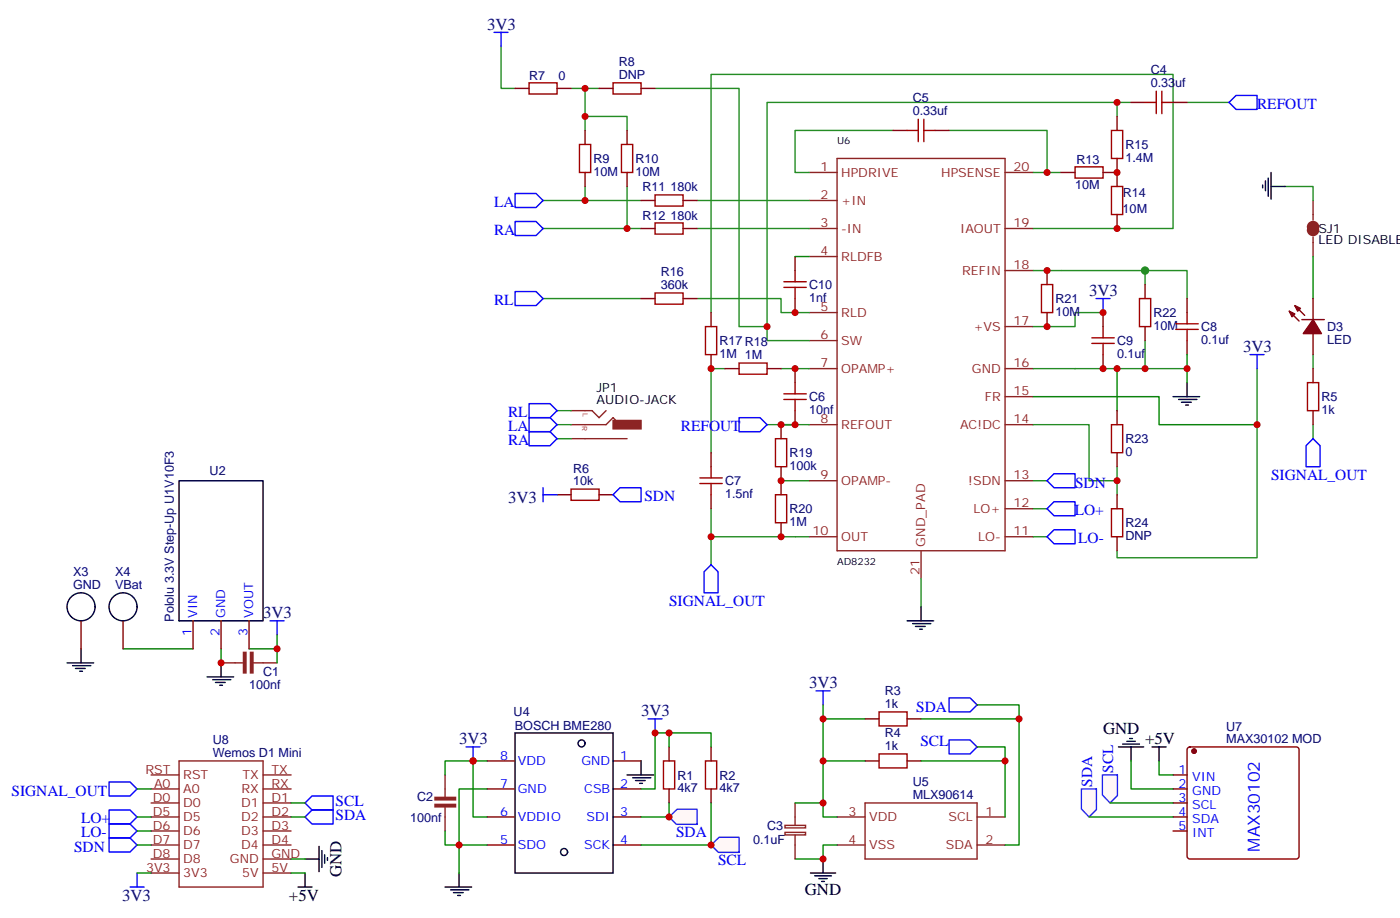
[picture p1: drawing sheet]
<svg xmlns="http://www.w3.org/2000/svg" width="353mm" height="231mm" viewBox="0 0 353 231" stroke-linecap="round" stroke-linejoin="round" font-family="sans-serif">
<path d="M122.7 191.6h7.1M122.7 198.6h7.1M154.5 191.6h7M154.5 198.6h7M168.6 188.1v3.5M168.6 198.6v3.6M179.2 188.1v3.5M179.2 198.6v3.6M122.7 205.7h7.1M122.7 212.8h7.1M154.5 205.7h7M154.5 212.8h7" fill="none" stroke="#870000" stroke-width=".35"/>
<g fill="none" stroke="#000" stroke-width=".35">
<path d="M16.9 166.9h6.7M18.3 167.6h4.6M19 168.3h2.5M20.1 169h.7M20.4 163.4v3.5M52.2 170.4h6.7M53.6 171.1h4.6M54.3 171.8h2.5M55.4 172.5h.7M55.7 166.9v3.5M129.8 184.5h24.7v35.3h-24.7zM158 195.1h6.7"/>
<path d="M159.4 195.8h4.6M160.1 196.5h2.5M161.2 197.2h.7M161.5 191.6v3.5M115.7 219.8v3.5M112.1 223.3h6.8M113.6 224h4.5M114.3 224.8h2.4M115.3 225.5h.7"/>
<circle cx="146.5" cy="187.2" r=".88"/>
<circle cx="142.1" cy="214.5" r=".88"/>
</g>
<path d="M69.8 159.8v3.6h-7M31 163.4h17.6M55.7 163.4v3.5M122.7 198.6h-7v21.2M122.7 191.6h-3.5v14.1h3.5M168.6 184.5v3.6M179.2 188.1v-3.6h-14.1v14.1h-3.6M115.7 212.8h7M168.6 202.2v3.5h-7.1M179.2 202.2v10.6h-17.7" fill="none" stroke="#008700" stroke-width=".35"/>
<path d="M68.1 156.3h3.5M69.8 156.3v3.5" fill="none" stroke="#00f" stroke-width=".35"/>
<path d="M167.2 191.6h2.8v7h-2.8zM177.8 191.6h2.8v7h-2.8z" fill="none" stroke="#a10000" stroke-width=".35"/>
<g fill="#fff7f7" stroke="#420aff" stroke-width=".35">
<path d="M168.6 205.7l2-1.9h5l.1 3.8h-5.3z"/>
<path d="M179.2 212.8l2-2h5l.1 3.8h-5.3z"/>
</g>
<g fill="none" stroke="#000" stroke-width=".35">
<path d="M318.2 46.6v.7M318.9 45.5v2.5M319.6 44.8v4.6M320.3 47h3.5M320.3 43.4v6.7M295.6 99.9h6.7M299.1 96.3v3.6M297 100.6h4.6M297.7 101.3h2.5M298.8 102h.7M45.1 121h21.2v35.3h-21.2zM228.6 156.3h6.7"/>
<path d="M230 157h4.6M230.7 157.7h2.5M231.7 158.4h.7M232.1 152.8v3.5M281.8 188.1h6.4M282.9 187.4h4.2M284 186.7h2.1M284.7 185.9h.7M285 188.1v3.5M204.2 219.8h6.4M207.4 216.3v3.5M205.3 220.5h4.2"/>
<path d="M206.3 221.2h2.2M207 221.9h.8"/>
<circle cx="20.4" cy="152.8" r="3.5"/>
<circle cx="31" cy="152.8" r="3.5"/>
</g>
<g fill="none" stroke="#870000" stroke-width=".35">
<path d="M129.8 22.3h3.5M140.4 22.3h3.5M147.4 32.8v3.6M151 22.3h3.5M158 32.8v3.6M161.5 22.3h3.6M225 32.8h3.6M235.6 32.8h3.5M281.5 29.3v3.5M281.5 39.9v7.1M285 25.8h3.5M295.6 25.8h3.5"/>
<path d="M147.4 43.4v3.6M158 43.4v3.6M161.5 50.5h3.6M161.5 57.5h3.6M172.1 50.5h3.5M172.1 57.5h3.5M267.4 43.4h3.5M278 43.4h3.5M281.5 54v3.5M161.5 75.2h3.6M172.1 75.2h3.5M179.2 78.7v3.5"/>
<path d="M200.3 64.6v3.5M200.3 75.2v3.5M263.8 68.1v3.5M263.8 78.7v3.5M278 78.7v3.5M288.5 71.6v3.6M299.1 75.2v3.5M324.9 78.4l2.4 2.4M326.3 76.9l2.5 2.5M330.9 75.2v5.3M179.2 89.3v3.5M182.7 92.8h3.5"/>
<path d="M193.3 92.8h3.5M200.3 92.8v3.5M278 89.3v3.5M288.5 82.2v3.6M299.1 85.8v3.5M328 80.5h5.7M330.9 84v5.3M330.9 92.8v3.5M179.2 114v3.5M196.8 106.9v3.6M196.8 117.5v7.1M200.3 103.4v3.5"/>
<path d="M281.5 103.4v3.5M281.5 114v3.5M330.9 103.4v3.5M140.4 124.6h3.5M151 124.6h3.5M179.2 124.6v3.5M196.8 131.6v3.5M281.5 124.6v3.5M281.5 135.1v3.6M20.4 156.3v7.1M31 156.3v7.1M48.6 156.3v7.1"/>
<path d="M55.7 156.3v7.1M62.8 156.3v7.1M218 191.6h3.5M218 181h3.5M228.6 191.6h3.5M228.6 181h3.5M295.6 195.1h3.5M295.6 198.6h3.5M299.4 188.3l.4-.2h26.8a.71 .71 0 0 1 .7 .7v26.8l-.2 .5-.5 .2h-26.8l-.5-.2-.2-.5v-26.8zM295.6 202.2h3.5M295.6 205.7h3.5M295.6 209.2h3.5"/>
</g>
<g fill="none" stroke="#8c2424" stroke-width=".35">
<path d="M210.9 39.9h42.4v98.8h-42.4zM203.9 57.5h7M203.9 50.5h7M203.9 43.4h7M253.3 57.5h7M253.3 43.4h7M330.9 50.5v4.9M330.9 59.7v4.9M203.9 78.7h7M203.9 64.6h7M253.3 68.1h7M203.9 92.8h7"/>
<path d="M203.9 85.8h7M253.3 92.8h7M253.3 82.2h7M253.3 99.9h7M143.9 106.9h8.8l1.8-1.7 1.7 1.7M143.9 103.4h5.3l1.8 1.8 1.7-1.8M143.9 110.5h14.1M203.9 106.9h7M253.3 106.9h7M203.9 135.1h7M203.9 121h7M232.1 138.7v7"/>
<path d="M253.3 135.1h7M253.3 121h7M253.3 128.1h7M197.8 209.6h5.2v.6h-5.2zM197.8 207.8h5.2v.7h-5.2zM200.3 202.2v5.6M200.3 210.3v6M210.9 205.7h7.1M210.9 212.8h7.1M218 202.2h28.2v14.1h-28.2zM246.2 205.7h7.1M246.2 212.8h7.1"/>
</g>
<path d="M124.5 8.1h3.5M126.3 8.1v3.6M276.2 75.2h3.5M278 75.2v3.5M315 89.3h3.5M316.8 89.3v3.5M136.8 124.6h3.6M136.8 122.8v3.5M205.6 174h3.6M207.4 174v3.5M239.1 175.7h5.3l1.8 1.8-1.8 1.7h-5.3zM239.1 186.3h5.3l1.8 1.8-1.8 1.7h-5.3z" fill="none" stroke="#00f" stroke-width=".35"/>
<g fill="none" stroke="#008700" stroke-width=".35">
<path d="M200.3 64.6h3.6M330.9 64.6v10.6M260.3 99.9h31.8v7h24.7M281.5 92.8v10.6M299.1 89.3v7M207.4 177.5v28.2h3.5M246.2 177.5h10.6v35.3h-3.5M207.4 181h10.6M207.4 191.6h10.6M232.1 181h24.7M232.1 191.6h21.2M246.2 188.1h7.1v17.6"/>
<path d="M285 191.6v7h10.6M292.1 191.6v3.5h3.5M200.3 202.2h7.1M210.9 212.8h-3.5v3.5h-7.1"/>
</g>
<g fill="none" stroke="#a10000" stroke-width=".35">
<path d="M133.3 20.8h7.1v2.9h-7.1zM146 36.4h2.8v7h-2.8zM154.5 20.8h7v2.9h-7zM156.6 36.4h2.8v7h-2.8zM228.6 32.8h2.8M231.4 30v5.7M232.8 32.8h2.8M232.8 30v5.7M280.1 32.8h2.8v7.1h-2.8zM288.5 25.8h2.9M291.4 23v5.6M292.8 25.8h2.8"/>
<path d="M292.8 23v5.6M165.1 49.1h7v2.8h-7zM165.1 56.1h7v2.8h-7zM270.9 42h7.1v2.8h-7.1zM280.1 47h2.8v7h-2.8zM165.1 73.8h7v2.8h-7zM197.5 72.4h5.7M197.5 70.9h5.7M200.3 68.1v2.8M200.3 72.4v2.8M262.4 71.6h2.9v7.1h-2.9zM287.1 75.2h2.8v7h-2.8z"/>
<path d="M299.1 78.7v2.8M177.8 82.2h2.8v7.1h-2.8zM186.2 91.4h7.1v2.8h-7.1zM197.5 99.2h5.7M200.3 96.3v2.9M275.1 86.5h5.7M275.1 85.1h5.7M278 82.2v2.9M278 86.5v2.8M296.3 82.9h5.6M296.3 81.5h5.6M299.1 82.9v2.9"/>
<path d="M329.5 96.3h2.8v7.1h-2.8zM179.2 117.5v2.8M195.4 110.5h2.8v7h-2.8zM197.5 100.6h5.7M200.3 100.6v2.8M280.1 106.9h2.8v7.1h-2.8zM143.9 123.2h7.1v2.8h-7.1zM176.4 121.7h5.6M176.4 120.3h5.6M179.2 121.7v2.9M195.4 124.6h2.8v7h-2.8zM280.1 128.1h2.8v7h-2.8z"/>
<path d="M221.5 179.2h7.1v3.6h-7.1zM221.5 189.8h7.1v3.6h-7.1z"/>
</g>
<path d="M154.5 105.9h7v2.1h-7z" fill="#8c2424" stroke="#8c2424" stroke-width=".35"/>
<path d="M330.2 57.9a.71 .71 0 0 0 .7 .7 .71 .71 0 0 0 .7-.7M330.2 57.2a.71 .71 0 0 1 .7-.7 .71 .71 0 0 1 .7 .7" fill="none" stroke="#8c2424" stroke-width="1.8"/>
<g fill="none" stroke="#248c24" stroke-width=".35">
<path d="M126.3 11.7v10.6h3.5M143.9 22.3h7.1M147.4 29.3h10.6v3.5M147.4 22.3v10.5M165.1 22.3h21.1v59.9h7.1M225 32.8h-24.7v10.6h3.6M239.1 32.8h24.7v10.6h3.6M281.5 25.8h-88.2v56.4M285 25.8h-3.5v3.5M299.1 25.8h10.6M136.8 50.5h24.7M136.8 57.5h24.7"/>
<path d="M147.4 47v3.5M158 47v10.5M175.6 50.5h28.3M175.6 57.5h28.3M260.3 57.5h35.3v-38.8h-116.4v60M260.3 43.4h3.5M323.8 47h7.1v3.5M136.8 75.2h24.7M175.6 75.2h21.2v3.5h7.1M260.3 68.1h28.2M278 78.7h-7.1v3.5h-10.6M288.5 68.1h10.6v7.1"/>
<path d="M288.5 68.1v3.5M182.7 92.8h-3.5v21.2M193.3 82.2v3.6h10.6M196.8 92.8h7.1M260.3 92.8h38.8M288.5 85.8v7M316.8 92.8v47.6h-35.3v-1.7M330.9 89.3v3.5M140.4 106.9h3.5M140.4 110.5h3.5M140.4 103.4h3.5M193.3 106.9h10.6"/>
<path d="M260.3 106.9h14.1v14.1h7.1M281.5 117.5v7.1M330.9 106.9v3.6M179.2 135.1h24.7M179.2 128.1v14.1M196.8 121h7.1M260.3 121h3.5M260.3 135.1h3.5M260.3 128.1h3.5M232.1 145.7v7.1"/>
</g>
<g fill="#870000" stroke="#870000" stroke-width=".35">
<path d="M326.3 76.9l1.4 .7-.7 .8z"/>
<path d="M324.9 78.4l1.4 .7-.7 .7z"/>
<path d="M330.9 80.5l2.1 3.5h-4.6z"/>
<circle cx="300.9" cy="189.1" r=".53"/>
</g>
<g fill="#fff7f7" stroke="#420aff" stroke-width=".35">
<path d="M272.5 198.6h3.8v5.3l-1.9 1.8-1.9-2z"/>
<path d="M277.8 195.1l3.8-.1v5.3l-1.9 1.9-1.9-2.1z"/>
</g>
<g fill="none" stroke="#008700" stroke-width=".35">
<path d="M69.8 163.4v3.5M34.5 198.6h3.6M119.2 191.6h-7.1v3.5M34.5 205.7h3.6M34.5 219.8h3.6M34.5 209.2h3.6M34.5 212.8h3.6M73.3 202.2h3.6M73.3 205.7h3.6M73.3 219.8h3.6M73.3 216.3h3.6M112.1 209.2v3.6h3.6"/>
<path d="M274.4 205.7h21.2M279.7 202.2h15.9"/>
</g>
<g fill="none" stroke="#8c2424" stroke-width=".35">
<path d="M55.7 166.9h5.6M63.8 166.9h6M38.1 198.6h7M38.1 195.1h7M45.1 191.6h21.2v31.7h-21.2zM66.3 198.6h7M66.3 195.1h7M112.1 195.1v5.7M38.1 219.8h7M38.1 216.3h7M38.1 202.2h7M38.1 212.8h7"/>
<path d="M38.1 209.2h7M38.1 205.7h7M66.3 219.8h7M66.3 216.3h7M66.3 202.2h7M66.3 212.8h7M66.3 209.2h7M66.3 205.7h7M112.1 203.2v6"/>
</g>
<path d="M290.3 188.1h3.5M292.1 188.1v3.5M76.9 219.8v3.5M76.9 216.3h3.5M80.4 213.1v6.4M81.1 214.2v4.2M81.8 215.2v2.1M82.5 215.9v.7M75.1 223.3h3.5" fill="none" stroke="#000" stroke-width=".35"/>
<g fill="none" stroke="#00f" stroke-width=".35">
<path d="M309.7 25.8l1.8-1.8h5.3v3.6h-5.3zM129.8 55.8h5.3l1.7 1.7-1.7 1.8h-5.3zM129.8 48.7h5.3l1.7 1.8-1.7 1.7h-5.3zM129.8 73.4h5.3l1.7 1.8-1.7 1.7h-5.3zM133.3 101.6h5.3l1.8 1.8-1.8 1.8h-5.3zM133.3 105.2h5.3l1.8 1.7-1.8 1.8h-5.3zM133.3 108.7h5.3l1.8 1.8-1.8 1.7h-5.3zM186.2 105.2h5.3l1.8 1.7-1.8 1.8h-5.3zM330.9 110.5l1.7 1.7v5.3h-3.5v-5.3zM154.5 124.6l1.7-1.8h5.3v3.5h-5.3zM263.8 121l1.8-1.7h5.3v3.5h-5.3zM265.6 133.4h5.3v3.5h-5.3l-1.8-1.8z"/>
<path d="M265.6 126.3h5.3v3.6h-5.3l-1.8-1.8zM179.2 142.2l1.7 1.8v5.3h-3.5v-5.3zM27.5 196.9h5.3l1.7 1.7-1.7 1.8h-5.3zM117.4 188.1h3.6M119.2 188.1v3.5M163.3 181h3.5M165.1 181v3.5M27.5 207.5h5.3l1.7 1.7-1.7 1.8h-5.3zM27.5 203.9h5.3l1.7 1.8-1.7 1.8h-5.3zM27.5 211h5.3l1.7 1.8-1.7 1.7h-5.3zM34.5 219.8v3.5M76.9 202.2l1.7-1.8h5.3v3.5h-5.3z"/>
<path d="M78.6 203.9h5.3v3.6h-5.3l-1.7-1.8zM32.8 223.3h3.5"/>
</g>
<g fill="#8c2424" stroke="#8c2424" stroke-width=".35">
<path d="M63.1 164.3h.6v5.1h-.6z"/>
<path d="M61.3 164.3h.7v5.1h-.7z"/>
<path d="M109.6 202.5h5.2v.7h-5.2z"/>
<path d="M109.6 200.8h5.2v.6h-5.2z"/>
</g>
<g fill="#c00">
<circle cx="165.1" cy="184.5" r=".88"/>
<circle cx="115.7" cy="212.8" r=".88"/>
<circle cx="168.6" cy="205.7" r=".88"/>
<circle cx="69.8" cy="163.4" r=".88"/>
<circle cx="55.7" cy="166.9" r=".88"/>
<circle cx="278" cy="78.7" r=".88"/>
<circle cx="200.3" cy="78.7" r=".88"/>
<circle cx="316.8" cy="106.9" r=".88"/>
<circle cx="281.5" cy="121" r=".88"/>
<circle cx="281.5" cy="92.8" r=".88"/>
<circle cx="278" cy="92.8" r=".88"/>
<circle cx="299.1" cy="92.8" r=".88"/>
<circle cx="288.5" cy="92.8" r=".88"/>
<circle cx="263.8" cy="68.1" r=".88"/>
<circle cx="263.8" cy="82.2" r=".88"/>
<circle cx="196.8" cy="121" r=".88"/>
<circle cx="196.8" cy="135.1" r=".88"/>
<circle cx="179.2" cy="92.8" r=".88"/>
<circle cx="179.2" cy="135.1" r=".88"/>
<circle cx="193.3" cy="82.2" r=".88"/>
<circle cx="200.3" cy="106.9" r=".88"/>
<circle cx="196.8" cy="106.9" r=".88"/>
<circle cx="263.8" cy="43.4" r=".88"/>
<circle cx="281.5" cy="25.8" r=".88"/>
<circle cx="281.5" cy="43.4" r=".88"/>
<circle cx="281.5" cy="57.5" r=".88"/>
<circle cx="147.4" cy="50.5" r=".88"/>
<circle cx="158" cy="57.5" r=".88"/>
<circle cx="147.4" cy="22.3" r=".88"/>
<circle cx="147.4" cy="29.3" r=".88"/>
</g>
<circle cx="288.5" cy="68.1" r="1.06" fill="#248c24"/>
<g fill="#c00">
<circle cx="207.4" cy="191.6" r=".88"/>
<circle cx="253.3" cy="191.6" r=".88"/>
<circle cx="207.4" cy="202.2" r=".88"/>
<circle cx="179.2" cy="212.8" r=".88"/>
<circle cx="168.6" cy="184.5" r=".88"/>
<circle cx="200.3" cy="92.8" r=".88"/>
<circle cx="207.4" cy="181" r=".88"/>
<circle cx="256.8" cy="181" r=".88"/>
<circle cx="207.4" cy="216.3" r=".88"/>
<circle cx="119.2" cy="191.6" r=".88"/>
</g>
<g font-size="4.2" fill="#000080">
<text x="122.7" y="7.4">3V3</text>
<text x="274.4" y="74.5">3V3</text>
<text x="313.2" y="88.6">3V3</text>
<text x="128" y="126.6">3V3</text>
<text x="66.3" y="155.6">3V3</text>
<text x="203.9" y="173.2">3V3</text>
<text x="161.5" y="180.3">3V3</text>
<text x="115.7" y="187.4">3V3</text>
<text x="30.8" y="226.9">3V3</text>
</g>
<g font-size="4.2">
<text x="278" y="184.8">GND</text>
<text x="288.5" y="187.4">+5V</text>
<text x="86" y="220.9" transform="rotate(-90 86 220.9)">GND</text>
<text x="72.8" y="226.9">+5V</text>
<text x="202.8" y="225.5">GND</text>
</g>
<text font-size="4.2" fill="#00f" x="317.5" y="214.4" transform="rotate(-90 317.5 214.4)">MAX30102</text>
<g font-size="3.9" fill="#00f">
<text x="316.8" y="27.4">REFOUT</text>
<text x="124.5" y="52.1">LA</text>
<text x="124.5" y="59.1">RA</text>
<text x="124.5" y="76.8">RL</text>
<text x="128" y="105">RL</text>
<text x="128" y="108.5">LA</text>
<text x="128" y="112">RA</text>
<text x="171.6" y="108.6">REFOUT</text>
<text x="270.9" y="123">SDN</text>
<text x="320.3" y="120.9">SIGNAL_OUT</text>
<text x="162.4" y="126.1">SDN</text>
<text x="270.8" y="129.6">LO+</text>
<text x="271.7" y="136.7">LO-</text>
<text x="168.6" y="152.7">SIGNAL_OUT</text>
<text x="230.9" y="179.2">SDA</text>
<text x="231.9" y="187.9">SCL</text>
<text x="280.5" y="194.6" transform="rotate(-90 280.5 194.6)">SCL</text>
<text x="2.9" y="200.4">SIGNAL_OUT</text>
<text x="84.6" y="202.9">SCL</text>
<text x="275.2" y="198.1" transform="rotate(-90 275.2 198.1)">SDA</text>
<text x="20.4" y="207.3">LO+</text>
<text x="84.6" y="206.5">SDA</text>
<text x="18.7" y="214.4">SDN</text>
<text x="20.4" y="210.9">LO-</text>
<text x="170.4" y="210.8">SDA</text>
<text x="180.9" y="217.9">SCL</text>
</g>
<g font-size="3.2" fill="#000080">
<text x="155.9" y="16.7">R8</text>
<text x="133.3" y="20.2">R7</text>
<text x="140.7" y="20.1">0</text>
<text x="155.9" y="19.8">DNP</text>
<text x="290" y="21.9">0.33uf</text>
<text x="290" y="18.7">C4</text>
<text x="230" y="29">0.33uf</text>
<text x="230" y="25.8">C5</text>
<text x="149.5" y="41.1">R9</text>
<text x="160.1" y="41.1">R10</text>
<text x="271.3" y="41.3">R13</text>
<text x="283.6" y="40.7">1.4M</text>
<text x="283.6" y="37.5">R15</text>
<text x="149.5" y="44.2">10M</text>
<text x="160.1" y="44.2">10M</text>
<text x="270.9" y="47.7">10M</text>
<text x="161.9" y="48.1">R11</text>
<text x="169" y="48">180k</text>
<text x="282.9" y="53.8">10M</text>
<text x="282.9" y="49.5">R14</text>
<text x="161.9" y="55.5">R12</text>
<text x="169" y="55.4">180k</text>
<text x="166.5" y="69.5">R16</text>
<text x="166.5" y="72.7">360k</text>
<text x="203.9" y="76">1nf</text>
<text x="203.9" y="72.8">C10</text>
<text x="266" y="76.3">R21</text>
<text x="266" y="79.5">10M</text>
<text x="290.7" y="83">10M</text>
<text x="290.7" y="79.8">R22</text>
<text x="302.7" y="83.3">C8</text>
<text x="334.4" y="83.4">D3</text>
<text x="181.3" y="86.9">R17R18</text>
<text x="281.5" y="86.9">C9</text>
<text x="302.6" y="86.6">0.1uf</text>
<text x="334.4" y="86.6">LED</text>
<text x="181.3" y="90.1">1M 1M</text>
<text x="281.5" y="90.1">0.1uf</text>
<text x="203.9" y="101">C6</text>
<text x="333" y="101">R5</text>
<text x="203.9" y="104.2">10nf</text>
<text x="333" y="104.2">1k</text>
<text x="283.6" y="111.6">R23</text>
<text x="52.8" y="119.6">U2</text>
<text x="144.4" y="119">R6</text>
<text x="198.9" y="118.3">100k</text>
<text x="198.9" y="115.1">R19</text>
<text x="283.6" y="114.8">0</text>
<text x="144.4" y="122.1">10k</text>
<text x="182.7" y="125.4">1.5nf</text>
<text x="182.7" y="122.1">C7</text>
<text x="198.9" y="129.2">R20</text>
<text x="198.9" y="132.4">1M</text>
<text x="283.6" y="135.9">DNP</text>
<text x="283.6" y="132.7">R24</text>
<text x="18.4" y="148.2">GND</text>
<text x="18.4" y="145">X3</text>
<text x="29" y="148.2">VBat</text>
<text x="29" y="145">X4</text>
<text x="43.8" y="156.5" transform="rotate(-90 43.8 156.5)">Pololu 3.3V Step-Up U1V10F3</text>
<text x="62.8" y="173.4">100nf</text>
<text x="66.3" y="170.2">C1</text>
<text x="222.9" y="178.2">1k</text>
<text x="222.9" y="175.1">R3</text>
<text x="129.4" y="180.3">U4</text>
<text x="129.7" y="183.8">BOSCH BME280</text>
<text x="222.9" y="185.7">R4</text>
<text x="309" y="184.1">U7</text>
<text x="53.6" y="190.5">Wemos D1 Mini</text>
<text x="53.6" y="187.3">U8</text>
<text x="222.9" y="188.8">1k</text>
<text x="309" y="187">MAX30102 MOD</text>
<text x="170.7" y="196.3">R1</text>
<text x="181.3" y="196.3">R2</text>
<text x="230" y="197.9">U5</text>
<text x="105.1" y="201.7">C2</text>
<text x="170.7" y="199.5">4k7</text>
<text x="181.3" y="199.5">4k7</text>
<text x="230" y="201.1">MLX90614</text>
<text x="103.3" y="207">100nf</text>
<text x="193.3" y="209">C3</text>
<text x="189.8" y="212.6">0.1uF</text>
</g>
<g font-size="3.2" fill="#8d2323">
<text x="206.8" y="43.1">1</text>
<text x="212" y="44.5">HPDRIVE</text>
<text x="237.2" y="44.5">HPSENSE</text>
<text x="255.4" y="43.1">20</text>
<text x="206.8" y="50.1">2</text>
<text x="212" y="51.5">+IN</text>
<text x="206.8" y="57.2">3</text>
<text x="212" y="58.6">-IN</text>
<text x="241.9" y="58.6">IAOUT</text>
<text x="255.4" y="57.2">19</text>
<text x="206.8" y="64.2">4</text>
<text x="212" y="65.7">RLDFB</text>
<text x="242.5" y="69.2">REFIN</text>
<text x="255.4" y="67.8">18</text>
<text x="206.8" y="78.4">5</text>
<text x="212" y="79.8">RLD</text>
<text x="245.3" y="83.3">+VS</text>
<text x="255.4" y="81.9">17</text>
<text x="206.8" y="85.4">6</text>
<text x="212" y="86.8">SW</text>
<text x="206.8" y="92.5">7</text>
<text x="212" y="93.9">OPAMP+</text>
<text x="244.9" y="93.9">GND</text>
<text x="255.4" y="92.5">16</text>
<text x="248.2" y="100.9">FR</text>
<text x="255.4" y="99.5">15</text>
<text x="206.8" y="106.6">8</text>
<text x="212" y="108">REFOUT</text>
<text x="241.9" y="108">AC!DC</text>
<text x="255.4" y="106.6">14</text>
<text x="206.8" y="120.7">9</text>
<text x="212" y="122.1">OPAMP-</text>
<text x="244" y="122.1">!SDN</text>
<text x="255.4" y="120.7">13</text>
<text x="245.3" y="129.2">LO+</text>
<text x="255.4" y="127.7">12</text>
<text x="204.8" y="134.8">10</text>
<text x="212" y="136.2">OUT</text>
<text x="233.2" y="137.6" transform="rotate(-90 233.2 137.6)">GND_PAD</text>
<text x="246.5" y="136.2">LO-</text>
<text x="255.4" y="134.8">11</text>
<text x="231.7" y="144.8" transform="rotate(-90 231.7 144.8)">21</text>
<text x="36.7" y="194.8">RST</text>
<text x="46.2" y="196.2">RST</text>
<text x="61.1" y="196.2">TX</text>
<text x="68.4" y="194.8">TX</text>
<text x="38.5" y="201.8">D0</text>
<text x="38.8" y="198.3">A0</text>
<text x="46.2" y="203.2">D0</text>
<text x="46.2" y="199.7">A0</text>
<text x="60.8" y="203.2">D1</text>
<text x="60.8" y="199.7">RX</text>
<text x="68.4" y="201.8">D1</text>
<text x="68.4" y="198.3">RX</text>
<text x="38.5" y="208.9">D6</text>
<text x="38.5" y="205.4">D5</text>
<text x="46.2" y="206.8">D5</text>
<text x="60.8" y="206.8">D2</text>
<text x="68.4" y="208.9">D3</text>
<text x="68.4" y="205.4">D2</text>
<text x="213.8" y="205.4">3</text>
<text x="219" y="206.8">VDD</text>
<text x="239" y="206.8">SCL</text>
<text x="248.3" y="205.4">1</text>
<text x="38.5" y="215.9">D8</text>
<text x="38.5" y="212.4">D7</text>
<text x="46.2" y="213.8">D7</text>
<text x="46.2" y="210.3">D6</text>
<text x="60.8" y="213.8">D4</text>
<text x="60.8" y="210.3">D3</text>
<text x="68.4" y="215.9">GND</text>
<text x="68.4" y="212.4">D4</text>
<text x="213.8" y="212.4">4</text>
<text x="219" y="213.8">VSS</text>
<text x="238.4" y="213.8">SDA</text>
<text x="248.3" y="212.4">2</text>
<text x="36.8" y="219.5">3V3</text>
<text x="46.2" y="220.9">3V3</text>
<text x="46.2" y="217.3">D8</text>
<text x="57.9" y="217.3">GND</text>
<text x="61" y="220.9">5V</text>
<text x="68.4" y="219.5">5V</text>
</g>
<g font-size="3.2">
<text x="332.3" y="58.6">SJ1</text>
<text x="332.3" y="61.5">LED DISABLE</text>
<text x="150.3" y="101.6">AUDIO-JACK</text>
<text x="150.3" y="98.6">JP1</text>
</g>
<g font-size="3.2" fill="#00f">
<text x="49.7" y="155.6" transform="rotate(-90 49.7 155.6)">VIN</text>
<text x="56.8" y="155.6" transform="rotate(-90 56.8 155.6)">GND</text>
<text x="63.8" y="155.6" transform="rotate(-90 63.8 155.6)">VOUT</text>
<text x="48.3" y="160.1" transform="rotate(-90 48.3 160.1)">1</text>
<text x="55.4" y="160.1" transform="rotate(-90 55.4 160.1)">2</text>
<text x="62.4" y="160.1" transform="rotate(-90 62.4 160.1)">3</text>
<text x="126" y="191.2">8</text>
<text x="156.2" y="191.2">1</text>
<text x="130.5" y="192.7">VDD</text>
<text x="146.5" y="192.7">GND</text>
<text x="296.9" y="194.8">1</text>
<text x="300.4" y="196.5">VIN</text>
<text x="126" y="198.3">7</text>
<text x="130.5" y="199.7">GND</text>
<text x="147.2" y="199.7">CSB</text>
<text x="156.2" y="198.3">2</text>
<text x="296.9" y="198.3">2</text>
<text x="296.9" y="201.8">3</text>
<text x="300.4" y="200.1">GND</text>
<text x="300.4" y="203.6">SCL</text>
<text x="126" y="205.4">6</text>
<text x="130.5" y="206.8">VDDIO</text>
<text x="147.8" y="206.8">SDI</text>
<text x="156.2" y="205.4">3</text>
<text x="296.9" y="205.4">4</text>
<text x="296.9" y="208.9">5</text>
<text x="300.4" y="207.1">SDA</text>
<text x="126" y="212.4">5</text>
<text x="130.5" y="213.8">SDO</text>
<text x="147.2" y="213.8">SCK</text>
<text x="156.2" y="212.4">4</text>
<text x="300.4" y="210.6">INT</text>
</g>
<g font-size="2.5">
<text x="210.9" y="36.4">U6</text>
<text x="210.9" y="142.2">AD8232</text>
</g>
<g font-size="1.8" fill="#8d2323">
<text x="146.7" y="107.3" transform="rotate(90 146.7 107.3)">R</text>
<text x="146.9" y="103.9" transform="rotate(90 146.9 103.9)">L</text>
</g>
</svg>
